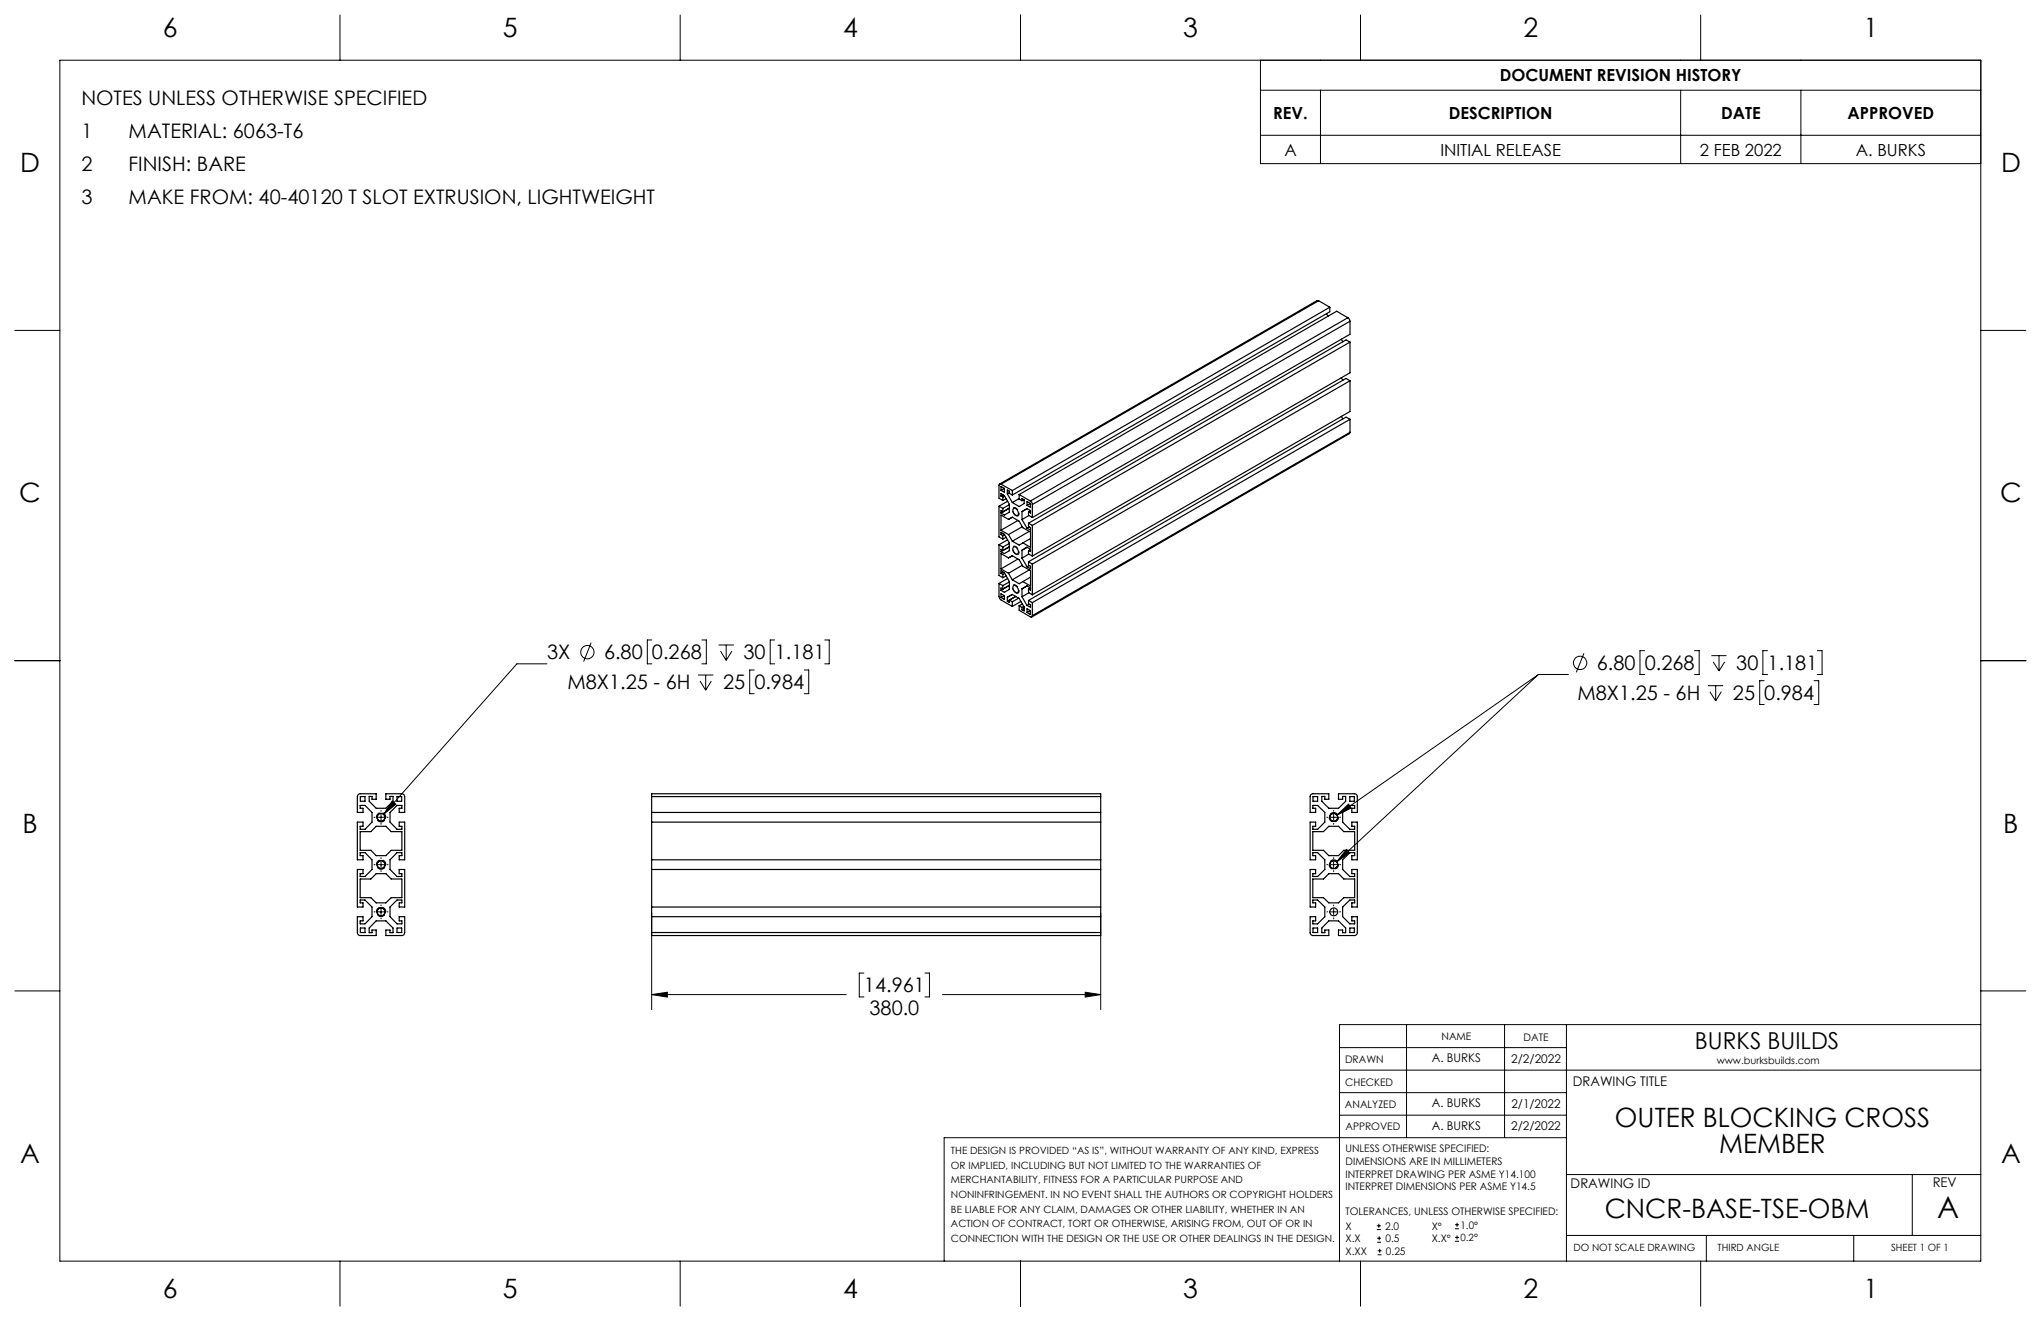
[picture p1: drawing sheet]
<svg xmlns="http://www.w3.org/2000/svg" width="432mm" height="279mm" viewBox="0 0 432 279" stroke-linecap="round" stroke-linejoin="round" font-family="sans-serif">
<g fill="none" stroke="#000" stroke-width=".21">
<path d="M12.7 12.7h406.4v254h-406.4zM71.9 3.2v9.5M143.9 3.2v9.5M215.9 3.2v9.5M266.7 12.7v21.9h152.4M266.7 19.1h152.4M279.4 19.1v15.5M287.8 3.2v9.5M355.6 19.1v15.5M359.8 3.2v9.5M381 19.1v15.5M266.7 28.6h152.4"/>
<path d="M3.1 69.9h9.6M419.1 69.9h9.5M3.1 139.7h9.6M125.1 135.9l-1.6 4M137.9 135.4h-1v5h1M148.5 135.4h.9v5h-.9M152 136.4h3.3M152.4 137.7l1.2 2M153.6 136.4v3.3M154.8 137.7l-1.2 2M163.9 135.4h-1v5h1M174.5 135.4h.9v5h-.9"/>
<path d="M335.1 138.2l-1.6 4M347.9 137.6h-.9v5.1h.9M358.5 137.6h1v5.1h-1M362.1 138.7h3.2M362.4 140l1.3 1.9M363.7 138.7v3.2M364.9 140l-1.2 1.9M373.9 137.6h-.9v5.1h.9M384.5 137.6h1v5.1h-1M419.1 139.7h9.5M115.7 140.4h-6.3l-28.2 31.8M147.7 142.8h3.2"/>
<path d="M148.1 144l1.2 2M149.3 142.8v3.2M150.5 144l-1.2 2M159.6 141.7h-1v5h1M170.1 141.7h1v5h-1M325.5 142.7h6.3M325.5 142.7l-42.6 29.7M325.5 142.7l-42.7 39.6M361.4 145h3.2M361.7 146.3l1.3 1.9M363 145v3.2M364.2 146.3l-1.2 1.9"/>
<path d="M373.2 144h-.9v5h.9M383.8 144h1v5h-1M79.1 172.9h.2M80 172.9h1.2M80.6 171.4v.2M80.6 172.2v1.3M80.6 174.1v.2M81.9 172.9h.2M83 169.4l.7 .7-2.5 2.1zM280.7 172.9h.2M281.5 172.9h1.3M282.2 171.4v.2"/>
<path d="M282.2 172.2v1.3M282.2 174.1v.2M282.9 172.4l2.4-2.3 .6 .8zM283.4 172.9h.2M284.9 179.7l.6 .7-2.7 1.9zM79.1 192.9h.2M79.1 182.9h.2M80 192.9h1.2M80 182.9h1.2M80.6 181.4v.2M80.6 182.2v1.3M80.6 184.1v.3"/>
<path d="M80.6 191.4v.2M80.6 192.2v1.3M80.6 194.1v.2M81.9 192.9h.2M81.9 182.9h.2M137.9 193.1v20.4M232.9 193.1v20.4M280.7 192.9h.2M280.7 182.9h.2M281.5 192.9h1.3M281.5 182.9h1.3M282.2 181.4v.2"/>
<path d="M282.2 182.2v1.3M282.2 184.1v.3M282.2 191.4v.2M282.2 192.2v1.3M282.2 194.1v.2M283.4 192.9h.2M283.4 182.9h.2M3.1 209.6h9.6M137.9 210.4h41.1M137.9 210.4l3.3-.5v1zM182.8 205.8h-1v5.1h1M195.7 205.8h.9v5.1h-.9"/>
<path d="M199.4 210.4h33.5M229.6 209.9l3.3 .5-3.3 .5zM297.6 216.7v23.9M318.3 216.7v23.9M331.4 216.7v50M419.1 216.7h-135.7v50M419.1 209.6h9.5M283.4 226.3h135.7M283.4 231.1h48M283.4 221.6h48M283.4 235.9h48M291.3 259.3h.8"/>
<path d="M291.7 258.8v.9M307.8 259.9h.9M307.8 259h.9M308.3 258.6v.9M331.4 248.4h87.7M331.4 240.6h-131.7v26.1M404.6 248.4v12.9M71.9 266.7v9.6M143.9 266.7v9.6M215.9 266.7v9.6M287.8 266.7v9.6M291.3 260.1h.8"/>
<path d="M291.4 262.7h.8M291.4 261.9h.8M291.5 265.4h.8M291.5 264.5h.8M291.8 261.5v.8M291.9 264.1v.9M307.8 262.5h.9M307.8 261.7h.9M308.3 261.3v.8M331.4 261.3h87.7M359.8 266.7v9.6M361 261.3v5.4"/>
<path d="M392.2 261.3v5.4"/>
<circle cx="124.3" cy="137.9" r="1.41"/>
<circle cx="334.3" cy="140.2" r="1.41"/>
</g>
<path d="M80.6 173.9a1 1 0 0 1-.9-1.5 1 1 0 0 1 1.7-.1 1 1 0 0 1-.6 1.5l-.2 .1M282.2 171.9a1 1 0 0 1 .9 1.4 1 1 0 0 1-1.7 .1 1 1 0 0 1 .6-1.5h.2M80.6 193.9a1 1 0 0 1-.9-1.5 1 1 0 0 1 1.7-.1 1 1 0 0 1-.6 1.5l-.2 .1M80.6 183.9a1 1 0 0 1-.9-1.5 1 1 0 0 1 1.7-.1 1 1 0 0 1-.6 1.5l-.2 .1M282.2 181.9a1 1 0 0 1 .9 1.4 1 1 0 0 1-1.7 .1 1 1 0 0 1 .6-1.5h.2" fill="none" stroke="#000" stroke-width=".21" stroke-dasharray="1.3 .6" stroke-dashoffset=".4" stroke-linecap="butt"/>
<path d="M214.9 117.2a1.06 1.06 0 0 1-.4-1.7 1.18 1.18 0 0 1 .9 1.8l-.5-.1M214.9 109.1a1.06 1.06 0 0 1-.4-1.8 1.18 1.18 0 0 1 .9 1.8h-.5M214.9 125.4a1.06 1.06 0 0 1-.4-1.7 1.18 1.18 0 0 1 .9 1.8l-.5-.1" fill="none" stroke="#000" stroke-width=".21" stroke-dasharray="1.3 .6" stroke-linecap="butt"/>
<path d="M137.9 210.4l3.3-.5v1zM229.6 209.9l3.3 .5-3.3 .5zM282.9 172.4l3-1.5-.6-.8zM284.9 179.7l-2.1 2.6 2.7-1.9zM83 169.4l-1.8 2.8 2.5-2.1z" fill="#000"/>
<g fill="none" stroke="#000" stroke-width=".25">
<path d="M279 63.6h-.3l-67.2 38.8M279 63.6l2.3 1.4M279 63.6l-67.2 38.8M280.6 66.3l.4 .6M281.3 65l-67.1 38.8M281.3 65v.9l-67.1 38.8M283.8 71.8l.3 .5M283.8 79.9l.3 .5M285.2 67.2l.4 .7M285.2 67.2l-67.2 38.8M285.2 67.2l-2.4-1.4-67.2 38.8M285.6 67.9l-67.2 38.8"/>
<path d="M285.6 67.9v2.8l-67.2 38.8M285.6 72.4v6.4l-67.2 38.8M285.6 72.4l-67.2 38.7M285.6 72.4l-.8-.5-67.2 38.8M283.8 88.1l.3 .5M285.6 91.4l-.1 .3-67.2 38.8M285.6 80.5v6.5l-67.2 38.8M285.6 88.7v2.7M285.6 80.5l-67.2 38.8M285.6 80.5l-.8-.5-67.2 38.8M285.6 91.4l-67.2 38.8M285.6 88.7l-67.2 38.8"/>
<path d="M285.6 88.7l-.8-.5-67.2 38.8M211.3 107.1v6.5l.9 .4M211.3 115.2v6.5l.9 .5M211.3 115.2l.9 .5M211.3 107.1l.9 .4M211.8 102.4a.26 .26 0 0 0-.3 0 .26 .26 0 0 0-.2 .3v2.7l.9 .5M211.8 104.9v-.5l.7 .4 1 1.8v1.7l-1 .6-.7-.4M211.8 113.1v-.5l.7 .4 1 1.8v1.7l-1 .6-.7-.4M211.8 112.1v-3.2l1.6 1 .8-.5 1.4 .8 .8 1.4 1.6 .9v3.2l-1.6-.9M211.8 113.1l.4 .2M211.8 104.9l.4 .3M211.8 102.4l2.4 1.4"/>
<path d="M211.8 112.1l1.6 1M212.2 105.2v.7M212.2 107.5v.8M212.2 113.3v.7M212.2 115.7v.7M212.2 108.3l-.4-.3v.5M212.2 116.4l-.4-.2v.5M212.2 108.3l1.3-.8-1.7 1M212.2 104.7l-.4 .2M212.2 112.8l-.4 .3M212.5 103.3l-.7-.4v.8M212.5 103.3v.8l-.7-.4"/>
<path d="M212.5 103.3l-.7 .4M212.5 105l-.3 .2M212.5 113.1l-.3 .2M212.9 105.5l-.7 .4M212.9 113.6l-.7 .4M213.1 104.5v-.9l.4 .3v.5l.7 .3M213.1 104.5l1.1 1.8M213.2 106l-1.9 1.1M213.2 114.2l-1.9 1M213.4 113.1l.8 1.4M213.5 104.2l-.4 .3M213.5 106.8l-1.3 .7"/>
<path d="M213.5 115.6l-1.3 .8M213.5 114.9l-1.3 .8M213.5 115.7l-1.7 1M214.2 103.8v.9M214.2 114.5l1.4 .8 .8-.5M214.4 115.7a.95 .95 0 0 1 1 1.4 .92 .92 0 0 1-.9-.4 .92 .92 0 0 1-.1-1zM214.4 107.6a.9 .9 0 0 1 .9 .4 .9 .9 0 0 1 0 1 1.04 1.04 0 0 1-.9-1.4zM215.3 110.1l-3.5 2M215.3 118.3l-3.5 2M215.6 104.6v1l.6 .3M215.6 104.6l2.4 1.4M215.6 105.4l-1.4 .9"/>
<path d="M216.2 105.9v-.5l.5 .3v.8l-1.1 .6-1.4-.8M216.2 109.9l1.1 1.8M216.2 118l1.1 1.9M216.3 111.4l-2.9 1.7M216.3 119.6l-2.9 1.6M216.6 105.7l-.4 .2M217.6 116.5l.4 .2v-.5l-.7-.5-1.1 .7v1.6M217.6 108.3v.7l.8 .5M217.6 110.7v.7l.4 .2v.5l-.7-.4M217.6 116.5v.7l.8 .4M217.6 118.8v.8l.4 .2v.5l-.7-.4M217.6 110.7l.8 .4"/>
<path d="M217.6 118.8l.8 .5M217.7 109l-1.5 .9M217.7 117.2l-1.5 .8M217.7 111.4l-.4 .3M217.7 112.4l-3.5 2.1M217.7 119.6l-.4 .3M218 106l.3 .3 .1 .4M218 106.5l-.7-.4v.8M218 106.5v.8l-.7-.4M218 106.5l-.7 .4M218 108l-.7-.4-1.1 .6v1.7M218 108v.5l-.4-.2"/>
<path d="M218 108l-.4 .3M218 113.9l-1.6 .9M218 116.2l-.4 .3M218.4 106.7v2.8M218.4 111.1v6.5M218.4 119.3v6.5M211.3 123.4v2.8l.2 .4 2.7 1.7M211.3 123.4l.9 .5M211.8 121.2v-.5l.7 .4 1 1.9v1.7l-1 .6-.7-.5M211.8 120.3v-3.2l1.6 .9 .8-.5 1.4 .9 .8 1.4 1.6 .9v3.2l-1.6-.9M211.8 121.2l.4 .3M211.8 120.3l1.6 .9"/>
<path d="M212.2 121.5v.7M212.2 123.9v.7M212.2 124.6l-.4-.2v.4M212.2 121l-.4 .2M212.5 126l-.7-.4v.8M212.5 126v.8l-.7-.4M212.5 126l-.7 .4M212.5 121.2l-.3 .3M212.9 121.8l-.7 .4M213.1 127.2v-.9l1.1-.6 1.4 .9 1.1 1.8v.8l-.5-.2M213.2 122.3l-1.9 1.1M213.4 121.2l.8 1.4"/>
<path d="M213.5 126.9v.5l-.4-.2M213.5 126.9l.7 .4M213.5 126.9l1.4-.7-1.8 1M213.5 123.1l-1.3 .8M213.5 123.8l-1.3 .8M213.5 123.8l-1.7 1M214.2 127.3v1M214.2 122.6l1.4 .9 .8-.5M214.4 123.9a.9 .9 0 0 1 .9 .4 .9 .9 0 0 1 0 1 1.04 1.04 0 0 1-.9-1.4zM215.5 126.5l-1.3 .8M215.6 128.1v1l2.4 1.4a.25 .25 0 0 0 .3 0 .25 .25 0 0 0 .1-.3M215.6 128.1l.6 .4"/>
<path d="M216 127.2l-1.8 1.1M216.2 128.5v.5M216.2 126.2l1.1 1.9M216.3 127.7l-.7 .4M216.6 128.3l-.4 .2M216.7 128.7l-.5 .3M217.6 124.6l.4 .2v-.5l-.7-.4-1.1 .6v1.7M217.6 127v.7l.4 .3v.4l-.7-.3M217.6 124.6v.7l.8 .5M217.6 127l.8 .5M217.7 125.4l-1.5 .8M217.7 120.5l-3.5 2.1"/>
<path d="M217.7 127.8l-.4 .3M218 129.2l-.7-.4v.7M218 129.2v.8l-.7-.5M218 129.2l-.7 .3M218 122.1l-1.6 .9M218 124.4l-.4 .2M218.4 127.5v2.7M75.7 168.1l.4-.2h3.5v1.2h-.9v-.6h-.6v1l1.5 1.5h2l1.5-1.5v-1h-.6v.6h-.9v-1.2h3.4a.6 .6 0 0 1 .6 .6v3.3h-1.1v-.8h.5v-.6h-1l-1.5 1.4v2.1l1.5 1.5h1v-.6h-.5v-.9h1.1v8h-1.1v-.9h.5v-.7h-1l-1.5 1.6v2l1.5 1.5h1v-.6h-.5v-.9h1.1v7.9h-1.1v-.8h.5v-.6h-1l-1.5 1.4v2.1l1.5 1.5h1v-.6h-.5v-.9h1.1v3.3a.6 .6 0 0 1-.6 .7h-3.4v-1.2h.9v.6h.6v-1l-1.5-1.5h-2l-1.5 1.5v1h.6v-.6h.9v1.2h-3.4a.66 .66 0 0 1-.6-.7v-3.3h1.2v.9h-.6v.6h1l1.5-1.5v-2.1l-1.5-1.4h-1v.6h.6v.8h-1.2v-7.9h1.2v.9h-.6v.6h1l1.5-1.5v-2l-1.5-1.6h-1v.7h.6v.9h-1.2v-8h1.2v.9h-.6v.6h1l1.5-1.5v-2.1l-1.5-1.4h-1v.6h.6v.8h-1.2zM76.2 175.9h2.3l1.1-1.1h2l1.2 1.1h2.2v3.9h-2.2l-1.2 1.2h-2l-1.1-1.2h-2.3zM76.2 168.5h1v1h-1zM84 168.5h1v1h-1zM137.9 168.5v-.6h95v.6"/>
<path d="M137.9 168.5v28.7M137.9 168.5h95M137.9 171.8h95M137.9 173.9h95M232.9 168.5v28.7M277.3 168.1l.4-.2h3.4v1.2h-.8v-.6h-.7v1l1.5 1.5h2.1l1.5-1.5v-1h-.6v.6h-.9v-1.2h3.3a.6 .6 0 0 1 .7 .6v3.3h-1.2v-.8h.6v-.6h-1l-1.5 1.4v2.1l1.5 1.5h1v-.6h-.6v-.9h1.2v8h-1.2v-.9h.6v-.7h-1l-1.5 1.6v2l1.5 1.5h1v-.6h-.6v-.9h1.2v7.9h-1.2v-.8h.6v-.6h-1l-1.5 1.4v2.1l1.5 1.5h1v-.6h-.6v-.9h1.2v3.3a.6 .6 0 0 1-.7 .7h-3.3v-1.2h.9v.6h.6v-1l-1.5-1.5h-2.1l-1.5 1.5v1h.7v-.6h.8v1.2h-3.3a.6 .6 0 0 1-.6-.7v-3.3h1.1v.9h-.6v.6h1.1l1.5-1.5v-2.1l-1.5-1.4h-1.1v.6h.6v.8h-1.1v-7.9h1.1v.9h-.6v.6h1.1l1.5-1.5v-2l-1.5-1.6h-1.1v.7h.6v.9h-1.1v-8h1.1v.9h-.6v.6h1.1l1.5-1.5v-2.1l-1.5-1.4h-1.1v.6h.6v.8h-1.1zM277.7 175.9h2.3l1.1-1.1h2.1l1.1 1.1h2.3v3.9h-2.3l-1.1 1.2h-2.1l-1.1-1.2h-2.3zM277.8 168.5h1v1h-1zM285.6 168.5h.9v1h-.9zM76.2 185.9h2.3l1.1-1.1h2l1.2 1.1h2.2v4h-2.2l-1.2 1.1h-2l-1.1-1.1h-2.3zM76.2 196.3h1v.9h-1zM84 196.3h1v.9h-1z"/>
<path d="M137.9 197.2v.7h95v-.7M137.9 197.2h95M137.9 193.9h95M137.9 181.9h95M137.9 183.9h95M137.9 191.8h95M277.7 185.9h2.3l1.1-1.1h2.1l1.1 1.1h2.3v4h-2.3l-1.1 1.1h-2.1l-1.1-1.1h-2.3zM277.8 196.3h1v.9h-1zM285.6 196.3h.9v.9h-.9z"/>
<circle cx="80.6" cy="172.9" r=".86"/>
<circle cx="80.6" cy="172.9" r=".84"/>
<circle cx="282.2" cy="172.9" r=".83"/>
<circle cx="282.2" cy="172.9" r=".86"/>
<circle cx="80.6" cy="192.9" r=".85"/>
<circle cx="80.6" cy="182.9" r=".85"/>
<circle cx="80.6" cy="182.9" r=".84"/>
<circle cx="80.6" cy="192.9" r=".84"/>
<circle cx="282.2" cy="192.9" r=".83"/>
<circle cx="282.2" cy="182.9" r=".83"/>
<circle cx="282.2" cy="182.9" r=".85"/>
</g>
<text font-size="6.3" x="409.8" y="257.6">A</text>
<g font-size="5.6">
<text x="34.4" y="7.9">6</text>
<text x="106.4" y="7.9">5</text>
<text x="178.4" y="7.9">4</text>
<text x="250.3" y="7.9">3</text>
<text x="322.3" y="7.9">2</text>
<text x="394.3" y="7.9">1</text>
<text x="4.2" y="36.4">D</text>
<text x="423.3" y="36.4">D</text>
<text x="4.1" y="106.3">C</text>
<text x="423.2" y="106.3">C</text>
<text x="4.7" y="176.1">B</text>
<text x="423.8" y="176.1">B</text>
<text x="341.7" y="238.3">OUTER BLOCKING CROSS</text>
<text x="4.3" y="246">A</text>
<text x="363.7" y="243.9">MEMBER</text>
<text x="423.4" y="246">A</text>
<text x="339.5" y="257.6">CNCR-BASE-TSE-OBM</text>
<text x="34.4" y="274.6">6</text>
<text x="106.4" y="274.6">5</text>
<text x="178.4" y="274.6">4</text>
<text x="250.3" y="274.6">3</text>
<text x="322.3" y="274.6">2</text>
<text x="394.3" y="274.6">1</text>
</g>
<text font-size="4.9" x="358.6" y="221.8">BURKS BUILDS</text>
<g font-size="4.2">
<text x="17.2" y="22.3">NOTES UNLESS OTHERWISE SPECIFIED</text>
<text x="17.2" y="29.3">1</text>
<text x="27.2" y="29.3">MATERIAL: 6063-T6</text>
<text x="17.2" y="36.2">2</text>
<text x="27.2" y="36.2">FINISH: BARE</text>
<text x="17.2" y="43.2">3</text>
<text x="27.2" y="43.2">MAKE FROM: 40-40120 T SLOT EXTRUSION, LIGHTWEIGHT</text>
<text x="115.7" y="139.5">3X</text>
<text x="127.8" y="139.5">6.80</text>
<text x="137.9" y="139.5">0.268</text>
<text x="157.3" y="139.5">30</text>
<text x="163.9" y="139.5">1.181</text>
<text x="337.8" y="141.7">6.80</text>
<text x="348" y="141.7">0.268</text>
<text x="367.3" y="141.7">30</text>
<text x="374" y="141.7">1.181</text>
<text x="120.1" y="145.8">M8X1.25 - 6H</text>
<text x="153" y="145.8">25</text>
<text x="159.6" y="145.8">0.984</text>
<text x="333.7" y="148.1">M8X1.25 - 6H</text>
<text x="366.6" y="148.1">25</text>
<text x="373.3" y="148.1">0.984</text>
<text x="182.8" y="209.9">14.961</text>
<text x="184" y="214.7">380.0</text>
</g>
<g font-size="3.5">
<text x="317.3" y="17.2">DOCUMENT REVISION HISTORY</text>
<text x="269.4" y="25.1">REV.</text>
<text x="306.5" y="25.1">DESCRIPTION</text>
<text x="364.1" y="25.1">DATE</text>
<text x="390.9" y="25.1">APPROVED</text>
<text x="271.7" y="32.9">A</text>
<text x="304.7" y="32.9">INITIAL RELEASE</text>
<text x="359.6" y="32.9">2 FEB 2022</text>
<text x="392.6" y="32.9">A. BURKS</text>
</g>
<g font-size="2.8">
<text x="332.8" y="229.7">DRAWING TITLE</text>
<text x="332.3" y="251.3">DRAWING ID</text>
<text x="408.9" y="251.1">REV</text>
</g>
<g font-size="2.5">
<text x="302.9" y="224.7">A. BURKS</text>
<text x="319.7" y="224.9">2/2/2022</text>
<text x="302.9" y="239">A. BURKS</text>
<text x="302.9" y="234.2">A. BURKS</text>
<text x="319.7" y="239.1">2/2/2022</text>
<text x="319.8" y="234.3">2/1/2022</text>
</g>
<g font-size="2.2">
<text x="305" y="220">NAME</text>
<text x="322.3" y="220.2">DATE</text>
<text x="284.6" y="224.8">DRAWN</text>
<text x="284.6" y="229.7">CHECKED</text>
<text x="284.5" y="234.3">ANALYZED</text>
<text x="284.7" y="239.1">APPROVED</text>
<text x="284.7" y="243.7">UNLESS OTHERWISE SPECIFIED:</text>
<text x="284.7" y="246.4">DIMENSIONS ARE IN MILLIMETERS</text>
<text x="284.7" y="249">INTERPRET DRAWING PER ASME Y14.100</text>
<text x="284.7" y="251.7">INTERPRET DIMENSIONS PER ASME Y14.5</text>
<text x="284.7" y="257">TOLERANCES, UNLESS OTHERWISE SPECIFIED:</text>
<text x="284.7" y="260.1">X</text>
<text x="284.7" y="262.7">X.X</text>
<text x="293" y="260.1">2.0</text>
<text x="293.1" y="262.7">0.5</text>
<text x="302.9" y="260">X°</text>
<text x="302.9" y="262.7">X.X°</text>
<text x="309" y="259.9">1.0°</text>
<text x="284.7" y="265.4">X.XX</text>
<text x="293.2" y="265.4">0.25</text>
</g>
<g font-size="2.1">
<text x="363.2" y="225">www.burksbuilds.com</text>
<text x="201.2" y="244">THE DESIGN IS PROVIDED “AS IS”, WITHOUT WARRANTY OF ANY KIND, EXPRESS</text>
<text x="201.2" y="247.2">OR IMPLIED, INCLUDING BUT NOT LIMITED TO THE WARRANTIES OF</text>
<text x="201.2" y="250.3">MERCHANTABILITY, FITNESS FOR A PARTICULAR PURPOSE AND</text>
<text x="201.2" y="253.4">NONINFRINGEMENT. IN NO EVENT SHALL THE AUTHORS OR COPYRIGHT HOLDERS</text>
<text x="201.2" y="256.5">BE LIABLE FOR ANY CLAIM, DAMAGES OR OTHER LIABILITY, WHETHER IN AN</text>
<text x="201.2" y="259.6">ACTION OF CONTRACT, TORT OR OTHERWISE, ARISING FROM, OUT OF OR IN</text>
<text x="201.2" y="262.7">CONNECTION WITH THE DESIGN OR THE USE OR OTHER DEALINGS IN THE DESIGN.</text>
<text x="309" y="262.6">0.2°</text>
<text x="332.9" y="264.6">DO NOT SCALE DRAWING</text>
<text x="363.4" y="264.6">THIRD ANGLE</text>
<text x="400.1" y="264.6">SHEET 1 OF 1</text>
</g>
</svg>
